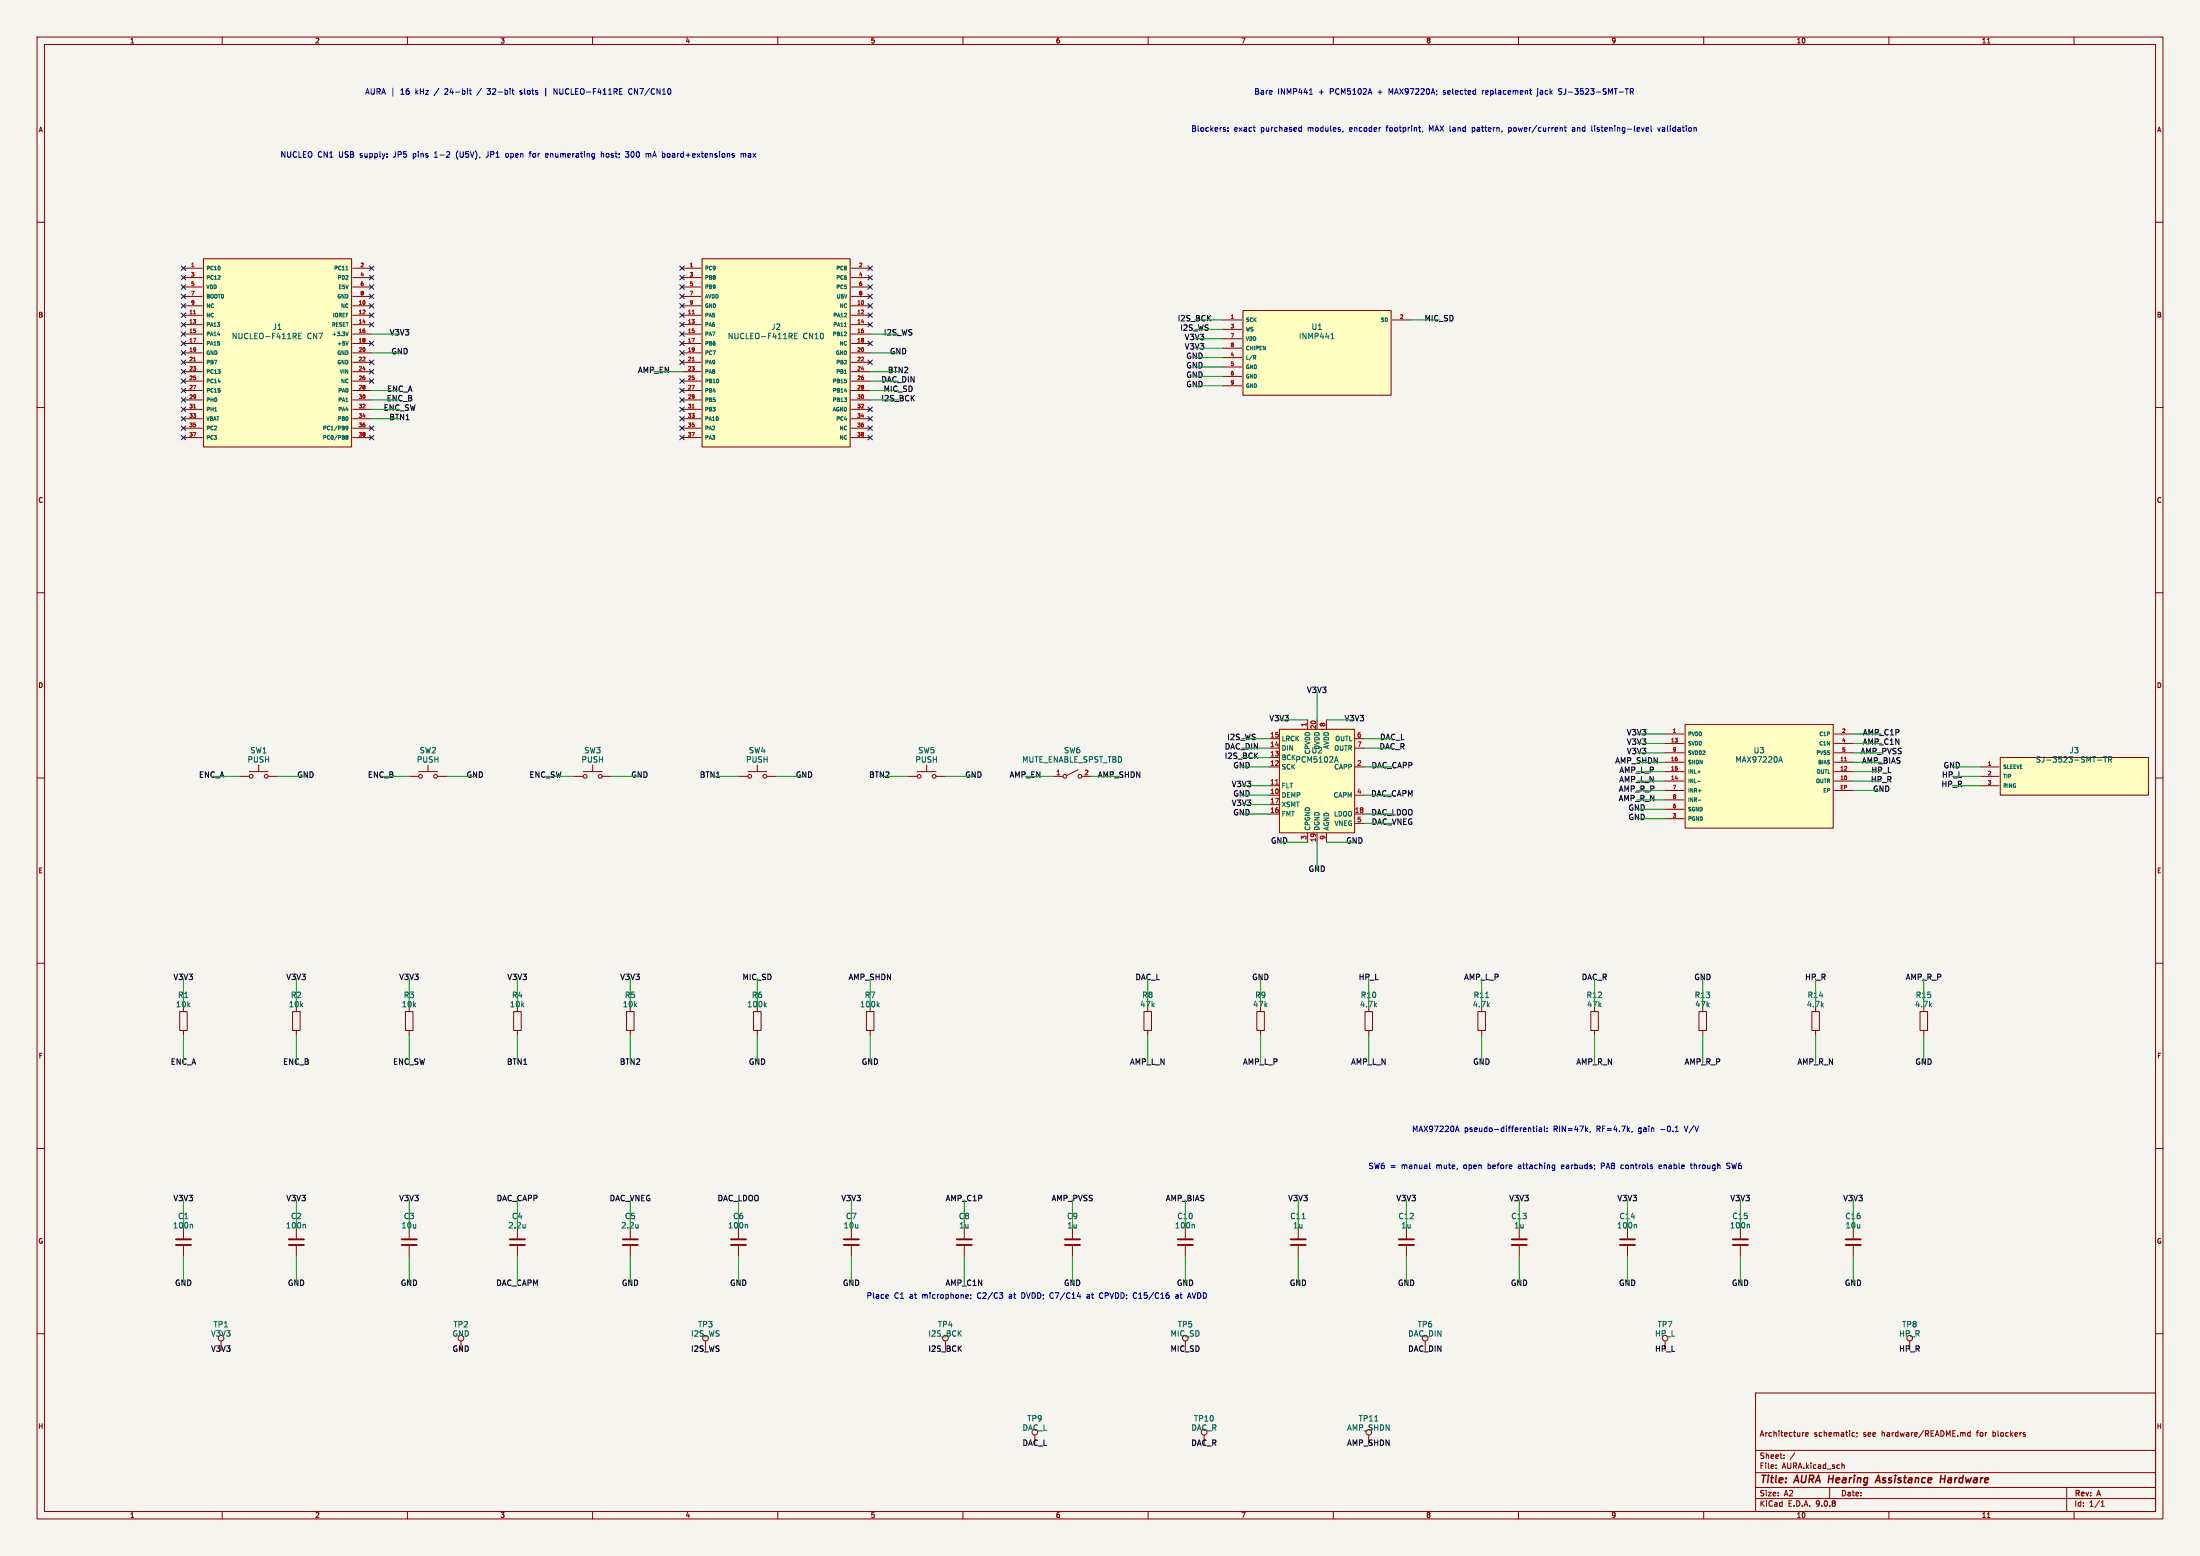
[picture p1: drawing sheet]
<svg xmlns="http://www.w3.org/2000/svg" width="594mm" height="420mm" viewBox="0 0 594 420" stroke-linecap="round" stroke-linejoin="round" font-family="sans-serif">
<path d="M0 0h594v420h-594z" fill="#f5f4ef" stroke="#f5f4ef" stroke-width=".27"/>
<g fill="none" stroke="#840000" stroke-width=".27">
<path d="M10 10h574v400h-574zM12 12h570v396h-570zM60 10v2M110 10v2M160 10v2M210 10v2M260 10v2M310 10v2M360 10v2M410 10v2M460 10v2M510 10v2"/>
<path d="M536.6 11.6h.7M560 10v2M10 60h2M582 60h2M10 110h2M582 110h2M10 160h2M582 160h2M10 210h2M582 210h2M10 260h2M458.7 273.1h2.1v5h-2.1z"/>
<path d="M459.7 271.8v1.3M459.7 278.1v1.3M489.2 273.1h2v5h-2zM490.2 271.8v1.3M490.2 278.1v1.3M518.4 273.1h2v5h-2zM519.4 271.8v1.3M519.4 278.1v1.3M582 260h2M10 310h2M582 310h2M199.4 331.5v2.8"/>
<path d="M199.4 336.3v2.8M410.2 331.5v2.8M410.2 336.3v2.8M10 360h2M190.5 362v2.5M474 376h108v32h-108zM582 360h2M474 397.5h108M474 391.5h108M479.5 396.2v.2M479.5 395.4v.2M481.7 393.5v.2"/>
<path d="M481.7 392.7v.2M484.6 392.1l-1.3 1.9M487.1 386.7l-.4 .1M487.5 387.2l.7-.2v-.3h-.5l-.2 .2 .1 .7h.6M497.3 395.5l.6-.1 .1 1M500.2 386.7h.5M500.2 387.6h.5M501.4 386.7v.2M501.5 387.6l-.2 .3M530.4 386.7l.2 .2v.8M532 386.7h-.5l-.3 .3 .2 .6h.6M532 386.2v1.5"/>
<path d="M546.8 387.2v.4M60 408v2M110 408v2M160 408v2M210 408v2M260 408v2M310 408v2M360 408v2M410 408v2M460 408v2M474 404.5h108M474 401.5h108"/>
<path d="M494 401.5v3M510 408v2M536.6 409.6h.7M558 401.5v6.5M560 408v2M567.3 406.6h.9M567.3 405.5l.4-.4v1.5"/>
</g>
<path d="M506.6 399.6h.9M524 399.1h1.1M524.1 398.2l-.3 2M525.2 398.2l-.2 2M506.3 400.2l.9-2 .4 2" fill="none" stroke="#840000" stroke-width=".4"/>
<path d="M197.4 334.5h4M197.4 336h4M408.2 334.5h4M408.2 336h4" fill="none" stroke="#840000" stroke-width=".51"/>
<path d="M201.6 330.5l.3 .2v.8" fill="none" stroke="#006464" stroke-width=".27"/>
<path d="M54.9 69.9h40v50.8h-40z" fill="#ffffc2"/>
<g fill="none" stroke="#840000" stroke-width=".27">
<path d="M49.5 72.4h5.1M49.5 74.9h5.1M49.5 77.5h5.1M54.9 69.9h40v50.8h-40zM95.2 72.4h5.1M95.2 74.9h5.1M95.2 77.5h5.1M49.5 80h5.1M49.5 82.6h5.1M49.5 85.1h5.1M49.5 87.6h5.1M49.5 90.2h5.1"/>
<path d="M49.5 92.7h5.1M49.5 95.3h5.1M49.5 97.8h5.1M95.2 80h5.1M95.2 82.6h5.1M95.2 85.1h5.1M95.2 87.6h5.1M95.2 90.2h5.1M95.2 92.7h5.1M95.2 95.3h5.1M95.2 97.8h5.1M49.5 100.3h5.1"/>
<path d="M49.5 102.9h5.1M49.5 105.4h5.1M49.5 108h5.1M49.5 110.5h5.1M49.5 113h5.1M49.5 115.6h5.1M49.5 118.1h5.1M95.2 100.3h5.1M95.2 102.9h5.1M95.2 105.4h5.1M95.2 108h5.1M95.2 110.5h5.1"/>
<path d="M95.2 113h5.1M95.2 115.6h5.1M95.2 118.1h5.1M170.2 331.5v2.8M170.2 336.3v2.8M439.4 331.5v2.8M439.4 336.3v2.8"/>
</g>
<path d="M52.3 84.7h.5M52.3 97.4h.5M52.3 110.1h.5" fill="none" stroke="#a90000" stroke-width=".27"/>
<g fill="none" stroke="#006464" stroke-width=".27">
<path d="M93.4 72.8h.5M80.6 90.7h.5M81.4 89.9h-.8v1.5h.8M93.4 89.6l.3 1 .3-1M94 92.2l-.3 1M93.4 117.8h.1M93.4 117.8l.2 .2M93.4 117.8l.2-.2 .3 .2M93.6 118l-.2 .2 .2 .4 .3-.2-.1-.4M93.6 118h.2M93.9 115.5l-.4 .1-.1-.5 .4-.1 .1 .2v.6l-.4 .2M93.9 117.8h.1"/>
<path d="M93.9 117.8l-.1 .2M441.7 330.5l.2 .2v.8"/>
</g>
<path d="M168.1 334.5h4.1M168.1 336h4.1M437.4 334.5h4.1M437.4 336h4.1" fill="none" stroke="#840000" stroke-width=".51"/>
<path d="M345.4 196.9h20.4v27.9h-20.4z" fill="#ffffc2"/>
<g fill="none" stroke="#840000" stroke-width=".27">
<path d="M342.9 199.4h2.5M345.4 196.9h20.4v27.9h-20.4zM353.1 194.3v2.6M355.6 194.3v2.6M358.1 194.3v2.6M365.8 199.4h2.5M342.9 201.9h2.5M342.9 204.5h2.5M342.9 207h2.5M342.9 212.1h2.5M342.9 214.6h2.5M342.9 217.2h2.5"/>
<path d="M342.9 219.7h2.5M365.8 201.9h2.5M365.8 207h2.5M365.8 214.6h2.5M365.8 219.7h2.5M353.1 224.8v2.5M355.6 224.8v2.5M358.1 224.8v2.5M365.8 222.3h2.5M138.7 273.1h2v5h-2zM139.7 271.8v1.3M139.7 278.1v1.3"/>
<path d="M169.2 273.1h2v5h-2zM170.2 271.8v1.3M170.2 278.1v1.3M339.3 273.1h2.1v5h-2.1zM340.4 271.8v1.3M340.4 278.1v1.3M368.6 273.1h2v5h-2zM369.6 271.8v1.3M369.6 278.1v1.3M139.7 331.5v2.8M139.7 336.3v2.8"/>
</g>
<path d="M344.4 211.7h.7" fill="none" stroke="#a90000" stroke-width=".27"/>
<path d="M360.5 205.3h.7M360.8 204.2l.5 1.5" fill="none" stroke="#006464" stroke-width=".27"/>
<path d="M137.7 334.5h4M137.7 336h4" fill="none" stroke="#840000" stroke-width=".51"/>
<path d="M540.1 204.5h40v10.1h-40z" fill="#ffffc2"/>
<g fill="none" stroke="#840000" stroke-width=".27">
<path d="M64.8 209.6h2.5M67.3 208.3h5.1M69.8 206.5v1.8M72.4 209.6h2.5M110.5 209.6h2.5M113 208.3h5.1M115.6 206.5v1.8M118.1 209.6h2.5M154.9 209.6h2.6M157.5 208.3h5.1M160 206.5v1.8M162.6 209.6h2.5"/>
<path d="M199.4 209.6h2.5M201.9 208.3h5.1M204.5 206.5v1.8M207 209.6h2.5M245.1 209.6h2.5M247.6 208.3h5.1M250.2 206.5v1.8M252.7 209.6h2.6M534.7 207h5M534.7 209.6h5M534.7 212.1h5M540.1 204.5h40v10.1h-40z"/>
<path d="M379.7 331.5v2.8M379.7 336.3v2.8M449.6 362v2.5"/>
<circle cx="67.8" cy="209.6" r=".51"/>
<circle cx="71.9" cy="209.6" r=".51"/>
<circle cx="113.5" cy="209.6" r=".51"/>
<circle cx="117.6" cy="209.6" r=".51"/>
<circle cx="158" cy="209.6" r=".51"/>
<circle cx="162.1" cy="209.6" r=".51"/>
<circle cx="202.4" cy="209.6" r=".51"/>
<circle cx="206.5" cy="209.6" r=".51"/>
<circle cx="248.2" cy="209.6" r=".51"/>
<circle cx="252.2" cy="209.6" r=".51"/>
</g>
<path d="M566.3 205.2h1.2M568 204.2h.8M568.4 204.2v1.5M569.3 205h.7l.1-.6-.8-.2v1.5M569.7 205l.5 .7" fill="none" stroke="#006464" stroke-width=".27"/>
<path d="M377.7 334.5h4.1M377.7 336h4.1" fill="none" stroke="#840000" stroke-width=".51"/>
<path d="M189.6 69.9h39.9v50.8h-39.9z" fill="#ffffc2"/>
<g fill="none" stroke="#840000" stroke-width=".27">
<path d="M184.1 72.4h5.1M184.1 74.9h5.1M184.1 77.5h5.1M189.6 69.9h39.9v50.8h-39.9zM229.9 72.4h5M229.9 74.9h5M229.9 77.5h5M184.1 80h5.1M184.1 82.6h5.1M184.1 85.1h5.1M184.1 87.6h5.1M184.1 90.2h5.1"/>
<path d="M184.1 92.7h5.1M184.1 95.3h5.1M184.1 97.8h5.1M229.9 80h5M229.9 82.6h5M229.9 85.1h5M229.9 87.6h5M229.9 90.2h5M229.9 92.7h5M229.9 95.3h5M229.9 97.8h5M184.1 100.3h5.1"/>
<path d="M184.1 102.9h5.1M184.1 105.4h5.1M184.1 108h5.1M184.1 110.5h5.1M184.1 113h5.1M184.1 115.6h5.1M184.1 118.1h5.1M229.9 100.3h5M229.9 102.9h5M229.9 105.4h5M229.9 108h5M229.9 110.5h5"/>
<path d="M229.9 113h5M229.9 115.6h5M229.9 118.1h5M284.5 209.6h2.5M291.1 207.8l-3.1 1.5M292.1 209.6h2.5M399 273.1h2.1v5h-2.1zM400 271.8v1.3M400 278.1v1.3M429.5 273.1h2v5h-2zM430.5 271.8v1.3M430.5 278.1v1.3"/>
<path d="M320 362v2.5M384.8 362v2.5M279.4 387.4v2.5M325.1 387.4v2.5"/>
<circle cx="287.5" cy="209.6" r=".51"/>
<circle cx="291.6" cy="209.6" r=".51"/>
</g>
<path d="M186.9 84.7h.6M186.9 97.4h.6M186.9 110.1h.6" fill="none" stroke="#a90000" stroke-width=".27"/>
<path d="M214.5 90.7h.5M215.3 89.9h-.8v1.5h.8M227.9 90.6h.7M228 88.1h.6M228.5 89.7v.4M227.9 107.4h.7l-.4 .4M228 100.8h.6M228 105.5h.6M228.5 102.8v.4M228.5 107.9v.4" fill="none" stroke="#006464" stroke-width=".27"/>
<path d="M455 195.6h40v27.9h-40z" fill="#ffffc2"/>
<g fill="none" stroke="#840000" stroke-width=".27">
<path d="M449.6 198.1h5.1M455 195.6h40v27.9h-40zM495.3 198.1h5.1M449.6 200.7h5.1M449.6 203.2h5.1M449.6 205.7h5.1M449.6 208.3h5.1M449.6 210.8h5.1M449.6 213.4h5.1M449.6 215.9h5.1M449.6 218.4h5.1M495.3 200.7h5.1"/>
<path d="M495.3 203.2h5.1M495.3 205.7h5.1M495.3 208.3h5.1M495.3 210.8h5.1M495.3 213.4h5.1M449.6 221h5.1M48.5 273.1h2v5h-2zM49.5 271.8v1.3M49.5 278.1v1.3M79 273.1h2v5h-2zM80 271.8v1.3M80 278.1v1.3"/>
<path d="M109.5 273.1h2v5h-2zM110.5 271.8v1.3M110.5 278.1v1.3M203.5 273.1h2v5h-2zM204.5 271.8v1.3M204.5 278.1v1.3M233.9 273.1h2.1v5h-2.1zM234.9 271.8v1.3M234.9 278.1v1.3M49.5 331.5v2.8M49.5 336.3v2.8M80 331.5v2.8"/>
<path d="M80 336.3v2.8M260.3 331.5v2.8M260.3 336.3v2.8M289.6 331.5v2.8M289.6 336.3v2.8M320 331.5v2.8M320 336.3v2.8M469.9 331.5v2.8M469.9 336.3v2.8M500.4 331.5v2.8M500.4 336.3v2.8M59.7 362v2.5"/>
<path d="M515.6 362v2.5M369.6 387.4v2.5"/>
<circle cx="59.7" cy="361.2" r=".76"/>
</g>
<g fill="none" stroke="#006464" stroke-width=".27">
<path d="M458.3 208.4h.8M458.3 210.9h.8M458.5 216h.8M480.4 205.3h.7M480.8 204.2l.5 1.5M206.5 271.2l.4 .6M206.9 270.8l-.5 .5M237 271.2l.4 .6M237.4 270.8l-.6 .5M51.8 330.5l.2 .2v.8M82.3 330.5l.2 .2v.8M322.3 330.5l.2 .2v.8"/>
<path d="M472.2 330.5l.2 .2v.8"/>
</g>
<path d="M498 205.4h.6" fill="none" stroke="#a90000" stroke-width=".27"/>
<g fill="none" stroke="#840000" stroke-width=".51">
<path d="M47.5 334.5h4.1M47.5 336h4.1M78 334.5h4M78 336h4M258.3 334.5h4.1M258.3 336h4.1M287.5 334.5h4.1M287.5 336h4.1M318 334.5h4.1M318 336h4.1M467.9 334.5h4M467.9 336h4"/>
<path d="M498.3 334.5h4.1M498.3 336h4.1"/>
</g>
<path d="M335.6 83.8h40v22.9h-40z" fill="#ffffc2"/>
<g fill="none" stroke="#840000" stroke-width=".27">
<path d="M330.2 86.4h5.1M330.2 88.9h5.1M330.2 91.4h5.1M330.2 94h5.1M330.2 96.5h5.1M330.2 99.1h5.1M335.6 83.8h40v22.9h-40zM375.9 86.4h5.1M330.2 101.6h5.1M330.2 104.1h5.1M308.9 273.1h2v5h-2zM309.9 271.8v1.3"/>
<path d="M309.9 278.1v1.3M110.5 331.5v2.8M110.5 336.3v2.8M229.9 331.5v2.8M229.9 336.3v2.8M350.5 331.5v2.8M350.5 336.3v2.8M124.5 362v2.5M255.3 362v2.5"/>
<circle cx="124.5" cy="361.2" r=".76"/>
</g>
<path d="M338.7 96.5l.4 .5M338.9 96h.1M339 96v.1M339 96.1l-.1 .4M359.3 91.4h.9M359.6 90.2l.2-.3v1.5" fill="none" stroke="#006464" stroke-width=".27"/>
<path d="M108.5 334.5h4M108.5 336h4M227.8 334.5h4.1M227.8 336h4.1M348.5 334.5h4.1M348.5 336h4.1" fill="none" stroke="#840000" stroke-width=".51"/>
<g fill="none" stroke="#009600" stroke-width=".27">
<path d="M100.3 95.3h7.6M100.3 90.2h7.6M234.9 95.3h7.7M234.9 90.2h7.7M322.6 86.4h7.6M322.6 91.4h7.6M322.6 94h7.6M322.6 96.5h7.6M322.6 99.1h7.6M322.6 88.9h7.6M381 86.4h7.6M100.3 105.4h7.6"/>
<path d="M100.3 108h7.6M100.3 110.5h7.6M100.3 113h7.6M176.5 100.3h7.6M234.9 105.4h7.7M234.9 108h7.7M234.9 100.3h7.7M234.9 102.9h7.7M322.6 101.6h7.6M322.6 104.1h7.6M335.3 199.4h7.6M345.4 194.3h7.7"/>
<path d="M355.6 186.7v7.6M358.1 194.3h7.7M368.3 199.4h7.6M442 198.1h7.6M500.4 198.1h7.6M57.1 209.6h7.7M74.9 209.6h7.6M102.9 209.6h7.6M120.6 209.6h7.7M147.3 209.6h7.6M165.1 209.6h7.6M191.8 209.6h7.6"/>
<path d="M209.5 209.6h7.7M237.5 209.6h7.6M255.3 209.6h7.6M276.9 209.6h7.6M294.6 209.6h7.7M335.3 212.1h7.6M335.3 207h7.6M335.3 214.6h7.6M335.3 201.9h7.6M335.3 219.7h7.6M335.3 204.5h7.6M335.3 217.2h7.6"/>
<path d="M368.3 207h7.6M368.3 214.6h7.6M368.3 201.9h7.6M368.3 219.7h7.6M442 208.3h7.6M442 210.8h7.6M442 213.4h7.6M442 215.9h7.6M442 218.4h7.6M442 200.7h7.6M442 203.2h7.6M442 205.7h7.6"/>
<path d="M500.4 208.3h7.6M500.4 210.8h7.6M500.4 213.4h7.6M500.4 200.7h7.6M500.4 203.2h7.6M500.4 205.7h7.6M527 209.6h7.7M527 212.1h7.7M527 207h7.7M345.4 227.3h7.7M355.6 227.3v7.7M358.1 227.3h7.7"/>
<path d="M368.3 222.3h7.6M442 221h7.6M49.5 264.2v7.6M49.5 279.4v7.6M80 264.2v7.6M80 279.4v7.6M110.5 264.2v7.6M110.5 279.4v7.6M139.7 264.2v7.6M139.7 279.4v7.6M170.2 264.2v7.6M170.2 279.4v7.6"/>
<path d="M204.5 264.2v7.6M204.5 279.4v7.6M234.9 264.2v7.6M234.9 279.4v7.6M309.9 264.2v7.6M309.9 279.4v7.6M340.4 264.2v7.6M340.4 279.4v7.6M369.6 264.2v7.6M369.6 279.4v7.6M400 264.2v7.6M400 279.4v7.6"/>
<path d="M430.5 264.2v7.6M430.5 279.4v7.6M459.7 264.2v7.6M459.7 279.4v7.6M490.2 264.2v7.6M490.2 279.4v7.6M519.4 264.2v7.6M519.4 279.4v7.6M49.5 323.9v7.6M49.5 339.1v7.6M80 323.9v7.6M80 339.1v7.6"/>
<path d="M110.5 323.9v7.6M110.5 339.1v7.6M139.7 323.9v7.6M139.7 339.1v7.6M170.2 323.9v7.6M170.2 339.1v7.6M199.4 323.9v7.6M199.4 339.1v7.6M229.9 323.9v7.6M229.9 339.1v7.6M260.3 323.9v7.6M260.3 339.1v7.6"/>
<path d="M289.6 323.9v7.6M289.6 339.1v7.6M320 323.9v7.6M320 339.1v7.6M350.5 323.9v7.6M350.5 339.1v7.6M379.7 323.9v7.6M379.7 339.1v7.6M410.2 323.9v7.6M410.2 339.1v7.6M439.4 323.9v7.6M439.4 339.1v7.6"/>
<path d="M469.9 323.9v7.6M469.9 339.1v7.6M500.4 323.9v7.6M500.4 339.1v7.6"/>
</g>
<g fill="none" stroke="#000084" stroke-width=".27">
<path d="M48.9 76.9l1.2 1.2M48.9 71.8l1.2 1.2M48.9 74.3l1.2 1.2M48.9 79.4l1.2 1.2M50.1 76.9l-1.2 1.2M50.1 71.8l-1.2 1.2M50.1 74.3l-1.2 1.2M50.1 79.4l-1.2 1.2M99.7 71.8l1.2 1.2M99.7 74.3l1.2 1.2M99.7 76.9l1.2 1.2M99.7 79.4l1.2 1.2"/>
<path d="M100.9 71.8l-1.2 1.2M100.9 74.3l-1.2 1.2M100.9 76.9l-1.2 1.2M100.9 79.4l-1.2 1.2M183.5 71.8l1.3 1.2M183.5 74.3l1.3 1.2M183.5 79.4l1.3 1.2M183.5 76.9l1.3 1.2M184.8 71.8l-1.3 1.2M184.8 74.3l-1.3 1.2M184.8 79.4l-1.3 1.2M184.8 76.9l-1.3 1.2"/>
<path d="M234.3 76.9l1.3 1.2M234.3 79.4l1.3 1.2M234.3 74.3l1.3 1.2M234.3 71.8l1.3 1.2M235.6 76.9l-1.3 1.2M235.6 79.4l-1.3 1.2M235.6 74.3l-1.3 1.2M235.6 71.8l-1.3 1.2M48.9 81.9l1.2 1.3M48.9 84.5l1.2 1.2M48.9 87l1.2 1.2M48.9 89.6l1.2 1.2"/>
<path d="M48.9 99.7l1.2 1.2M48.9 97.2l1.2 1.2M48.9 94.6l1.2 1.3M48.9 92.1l1.2 1.2M50.1 81.9l-1.2 1.3M50.1 84.5l-1.2 1.2M50.1 87l-1.2 1.2M50.1 89.6l-1.2 1.2M50.1 99.7l-1.2 1.2M50.1 97.2l-1.2 1.2M50.1 94.6l-1.2 1.3M50.1 92.1l-1.2 1.2"/>
<path d="M99.7 81.9l1.2 1.3M99.7 84.5l1.2 1.2M99.7 87l1.2 1.2M99.7 92.1l1.2 1.2M99.7 97.2l1.2 1.2M99.7 99.7l1.2 1.2M100.9 81.9l-1.2 1.3M100.9 84.5l-1.2 1.2M100.9 87l-1.2 1.2M100.9 92.1l-1.2 1.2M100.9 97.2l-1.2 1.2M100.9 99.7l-1.2 1.2"/>
<path d="M183.5 97.2l1.3 1.2M183.5 94.6l1.3 1.3M183.5 92.1l1.3 1.2M183.5 89.6l1.3 1.2M183.5 87l1.3 1.2M183.5 81.9l1.3 1.3M183.5 84.5l1.3 1.2M184.8 97.2l-1.3 1.2M184.8 94.6l-1.3 1.3M184.8 92.1l-1.3 1.2M184.8 89.6l-1.3 1.2M184.8 87l-1.3 1.2"/>
<path d="M184.8 81.9l-1.3 1.3M184.8 84.5l-1.3 1.2M234.3 81.9l1.3 1.3M234.3 97.2l1.3 1.2M234.3 92.1l1.3 1.2M234.3 87l1.3 1.2M234.3 84.5l1.3 1.2M235.6 81.9l-1.3 1.3M235.6 97.2l-1.3 1.2M235.6 92.1l-1.3 1.2M235.6 87l-1.3 1.2M235.6 84.5l-1.3 1.2"/>
<path d="M48.9 104.8l1.2 1.2M48.9 107.3l1.2 1.3M48.9 109.9l1.2 1.2M48.9 112.4l1.2 1.2M48.9 115l1.2 1.2M48.9 117.5l1.2 1.2M48.9 102.3l1.2 1.2M50.1 104.8l-1.2 1.2M50.1 107.3l-1.2 1.3M50.1 109.9l-1.2 1.2M50.1 112.4l-1.2 1.2M50.1 115l-1.2 1.2"/>
<path d="M50.1 117.5l-1.2 1.2M50.1 102.3l-1.2 1.2M99.7 115l1.2 1.2M99.7 102.3l1.2 1.2M99.7 117.5l1.2 1.2M100.9 115l-1.2 1.2M100.9 102.3l-1.2 1.2M100.9 117.5l-1.2 1.2M183.5 117.5l1.3 1.2M183.5 112.4l1.3 1.2M183.5 115l1.3 1.2M183.5 109.9l1.3 1.2"/>
<path d="M183.5 102.3l1.3 1.2M183.5 104.8l1.3 1.2M183.5 107.3l1.3 1.3M184.8 117.5l-1.3 1.2M184.8 112.4l-1.3 1.2M184.8 115l-1.3 1.2M184.8 109.9l-1.3 1.2M184.8 102.3l-1.3 1.2M184.8 104.8l-1.3 1.2M184.8 107.3l-1.3 1.3M234.3 109.9l1.3 1.2M234.3 112.4l1.3 1.2"/>
<path d="M234.3 115l1.3 1.2M234.3 117.5l1.3 1.2M235.6 109.9l-1.3 1.2M235.6 112.4l-1.3 1.2M235.6 115l-1.3 1.2M235.6 117.5l-1.3 1.2"/>
</g>
<g fill="none" stroke="#0000c2" stroke-width=".27">
<path d="M126.7 24.4h.6M126.9 23.9v1.3l.4 .2M131.5 23.9h.9M131.5 25.3l.2 .1M138.2 24.4h.6M138.4 23.9v1.3l.4 .2M140.4 25.4h.4M140.8 24.4l-.4 .3v.2h.4M147.4 23.8v2.1M149.6 25.4v-1.5l.8 1.5M170.6 24a.7 .7 0 0 0-.9 .7 .7 .7 0 0 0 .9 .7M330.5 34.9l.4 .1v.2l-.5 .2"/>
<path d="M330.5 34.4l.4 .1M331.6 35.3v.1M331.6 34.5v.2M338.4 34.4h.5M338.8 35.4h.1M350.8 35.4h.6M350.8 34.5h.6M351.4 33.9v1.5M353.5 25.4h.9M362.6 35.4l-.1 .3M383 34.4h.6M383.4 35.4h.2"/>
<path d="M384.1 35.4l-.1 .3M397.5 35.4h.4M397.5 34.4v1.5M397.9 34.4l-.4 .1M400.3 24.4v1M400.4 24.5l-.1 .2M407.4 35.4h.4M407.4 34.4v1.5M407.8 34.4l-.4 .1M413 24.4h.5M413.2 23.9v1.3l.3 .2M415.2 23.9v.2"/>
<path d="M415.2 24.4v1.3l-.3 .2M420.8 25.4h.6M421.5 23.9h-.4l-.3 .3 .2 .4 .4 .1M421.8 34.5l.1 .9M422.4 34.4h.5M422.6 33.9v1.3l.3 .2M424.6 34.5h.5M425.1 34.9l-.6 .2 .1 .3h.5M429.8 35.2l.2 .2M438.8 23.9h.9M439.3 23.9v1.5M440.2 24.7h.7l.1-.6-.8-.2v1.5"/>
<path d="M440.5 24.7l.5 .7M444.4 34.9l.7-.1v-.3l-.5-.1-.2 .3 .1 .7h.6M445.8 33.9v1.3l.2 .2M447.6 34.4l.3 1 .4-1M104.5 42.3v.1M104.5 41.5v.2M117.3 42.4h.8M117.4 41.3l-.1 .1M123.4 41.2l-.2 .5 .2 .9M131.6 42.4h-.4M137 41.4l-.5 .3 .1 .6 .4 .1M142.9 41.4h.5"/>
<path d="M143.4 40.9l-.3 .3v1.2M147.4 42.4h.5M147.4 41.5l.4-.1 .2 .4-.7 .1M162.4 41.6l.5-.1 .1 .9M162.4 40.9v1.5M168.9 40.9h.9l-.5 .6 .4 .2v.6l-.2 .1-.6-.1M174.6 41.4l.5 .3M175.1 41.7v.7M175.6 41.5l-.3-.1-.2 .3M197.9 41.9l.3 .1 .1 .2-.5 .2M197.9 41.4l.3 .1M200.1 41.6l.4-.2 .2 .3"/>
<path d="M200.1 41.4v1M200.7 41.7l.2-.3 .4 .1 .1 .9M200.7 41.7v.7M386 313.9v1.3l.2 .2M393.1 305h.7M393.5 303.9l.5 1.5M413.8 304.4h.6M414 303.9v1.3l.4 .2M414.9 303.9v.2M414.9 304.4v1M415.6 304.5h.6v.9M416.2 304.8l-.7 .3 .2 .3h.5"/>
<path d="M417 303.9v1.3l.2 .2M417.7 305.3v.1M417.7 304.5v.2M419.4 314.4l.4 .1M419.8 314.4v1.3l-.3 .2M419.8 315.4h-.4M421.8 314.4l-.2 .3v.5l.2 .2M422.3 314.8l-.7 .1M429.4 305.4l-.2 .3M432.4 314.7h.5M432.9 313.9h-.5v1.5M437.7 315.3l.5 .1"/>
<path d="M438.2 314.4l-.5 .2M440.7 305.4l-.2 .3M448.6 314.5l-.5-.1-.2 .3 .1 .7h.6M448.6 314.8l-.7 .1M452.3 305.4h.9M452.6 304.2l.1-.3v1.5M454.8 303.9l.4 1.5M456.4 314.4h.5M456.6 313.9v1.3l.3 .2M467.1 314l-.8 .1v.4l.6 .3 .2 .4-.3 .2h-.6M239.7 349.4l.2 .4-.7 .1M239.8 350.4h-.1"/>
<path d="M261 349.4l.4 .1 .1 .3-.8 .1M261.4 350.4h-.4M262.1 349.5v.2M262.2 350.4l-.2 .3M269.8 348.9h.9l-.5 .6M270.7 349.7v.6M294 349.4l-.5 .1M294 349.9l-.5 .2v.3h.5M297.3 348.9a.81 .81 0 0 0-.5 .8 .81 .81 0 0 0 .5 .7M317.5 349.5l.4-.1 .2 .3M318.1 349.8l-.7 .3 .2 .3h.5M320.8 350h.7"/>
<path d="M321.1 348.9l.5 1.5"/>
</g>
<g font-size="2.8" fill="#840000">
<text x="475" y="400.9">Title:</text>
<text x="484.7" y="400.9">AURA Hearing</text>
<text x="508.3" y="400.9">Assistance</text>
<text x="526.3" y="400.9">Hardware</text>
</g>
<g font-size="2.1" fill="#0000c2">
<text x="98.5" y="25.7">AURA |</text>
<text x="108.2" y="25.7">16</text>
<text x="112.3" y="25.7">kHz</text>
<text x="117.6" y="25.7">/</text>
<text x="120.5" y="25.7">24-bit</text>
<text x="129.4" y="25.7">/</text>
<text x="132.3" y="25.7">32-bit</text>
<text x="141.3" y="25.7">slots</text>
<text x="150.7" y="25.7">NUCLEO-F411RE</text>
<text x="171.1" y="25.7">CN7/CN10</text>
<text x="338.6" y="25.7">Bare</text>
<text x="345" y="25.7">INMP441</text>
<text x="356.1" y="25.7">+</text>
<text x="359.2" y="25.7">PCM5102A</text>
<text x="372.2" y="25.7">+</text>
<text x="375.4" y="25.7">MAX97220A;</text>
<text x="390.3" y="25.7">selected</text>
<text x="400.9" y="25.7">replacement</text>
<text x="416" y="25.7">jack</text>
<text x="421.9" y="25.7">SJ-3523-SMT-TR</text>
<text x="321.6" y="35.7">Blockers:</text>
<text x="333.2" y="35.7">exact</text>
<text x="340.5" y="35.7">purchased</text>
<text x="353.3" y="35.7">modules,</text>
<text x="364.6" y="35.7">encoder</text>
<text x="374.8" y="35.7">footprint,</text>
<text x="386.4" y="35.7">MAX land</text>
<text x="398.3" y="35.7">pattern,</text>
<text x="408.3" y="35.7">power/current</text>
<text x="425.7" y="35.7">and</text>
<text x="431.1" y="35.7">listening-level</text>
<text x="449.2" y="35.7">validation</text>
<text x="75.6" y="42.7">NUCLEO CN1</text>
<text x="91.5" y="42.7">USB</text>
<text x="97.3" y="42.7">supply:</text>
<text x="106.6" y="42.7">JP5</text>
<text x="111.9" y="42.7">pins</text>
<text x="117.9" y="42.7">1-2</text>
<text x="123.9" y="42.7">(U5V),</text>
<text x="132.2" y="42.7">JP1</text>
<text x="137.6" y="42.7">open</text>
<text x="144.2" y="42.7">for</text>
<text x="148.7" y="42.7">enumerating</text>
<text x="163.8" y="42.7">host;</text>
<text x="170.6" y="42.7">300</text>
<text x="176.2" y="42.7">mA board+extensions</text>
<text x="202.2" y="42.7">max</text>
<text x="381.2" y="305.7">MAX97220A</text>
<text x="395.3" y="305.7">pseudo-differential:</text>
<text x="419.5" y="305.7">RIN=47k,</text>
<text x="431.2" y="305.7">RF=4.7k,</text>
<text x="442.7" y="305.7">gain</text>
<text x="448.7" y="305.7">-0.1</text>
<text x="455.5" y="305.7">V/V</text>
<text x="369.4" y="315.7">SW6 =</text>
<text x="378.5" y="315.7">manual</text>
<text x="388" y="315.7">mute,</text>
<text x="395.5" y="315.7">open</text>
<text x="402.1" y="315.7">before</text>
<text x="410.5" y="315.7">attaching</text>
<text x="422.3" y="315.7">earbuds;</text>
<text x="433.2" y="315.7">PA8</text>
<text x="438.7" y="315.7">controls</text>
<text x="449.1" y="315.7">enable</text>
<text x="457.9" y="315.7">through</text>
<text x="467.7" y="315.7">SW6</text>
<text x="233.9" y="350.7">Place</text>
<text x="241.4" y="350.7">C1</text>
<text x="245.6" y="350.7">at</text>
<text x="249.1" y="350.7">microphone;</text>
<text x="264.2" y="350.7">C2/C3</text>
<text x="272.9" y="350.7">at</text>
<text x="276.4" y="350.7">DVDD; C7/C14</text>
<text x="294.4" y="350.7">at</text>
<text x="297.9" y="350.7">CPVDD; C15/C16</text>
<text x="318.8" y="350.7">at</text>
<text x="322.3" y="350.7">AVDD</text>
</g>
<g font-size="2.1" fill="#006464">
<text x="73.6" y="89.2">J1</text>
<text x="208.2" y="89.2">J2</text>
<text x="354" y="89.2">U1</text>
<text x="62.5" y="91.7">NUCLEO-F411RE</text>
<text x="82.9" y="91.7">CN7</text>
<text x="196.4" y="91.7">NUCLEO-F411RE</text>
<text x="216.8" y="91.7">CN10</text>
<text x="350.6" y="91.7">INMP441</text>
<text x="67.5" y="203.5">SW1</text>
<text x="113.2" y="203.5">SW2</text>
<text x="157.7" y="203.5">SW3</text>
<text x="202.1" y="203.5">SW4</text>
<text x="247.8" y="203.5">SW5</text>
<text x="287.2" y="203.5">SW6</text>
<text x="354" y="203.5">U2</text>
<text x="473.4" y="203.5">U3</text>
<text x="558.7" y="203.5">J3</text>
<text x="66.7" y="206">PUSH</text>
<text x="112.5" y="206">PUSH</text>
<text x="156.9" y="206">PUSH</text>
<text x="201.4" y="206">PUSH</text>
<text x="247.1" y="206">PUSH</text>
<text x="275.9" y="206">MUTE_ENABLE_SPST_TBD</text>
<text x="349.7" y="206">PCM5102A</text>
<text x="468.5" y="206">MAX97220A</text>
<text x="549.6" y="206">SJ-3523-SMT-TR</text>
<text x="48" y="269.6">R1</text>
<text x="78.5" y="269.6">R2</text>
<text x="108.9" y="269.6">R3</text>
<text x="138.2" y="269.6">R4</text>
<text x="168.6" y="269.6">R5</text>
<text x="202.9" y="269.6">R6</text>
<text x="233.4" y="269.6">R7</text>
<text x="308.3" y="269.6">R8</text>
<text x="338.8" y="269.6">R9</text>
<text x="367.3" y="269.6">R10</text>
<text x="397.8" y="269.6">R11</text>
<text x="428.3" y="269.6">R12</text>
<text x="457.5" y="269.6">R13</text>
<text x="488" y="269.6">R14</text>
<text x="517.2" y="269.6">R15</text>
<text x="47.4" y="272.1">10k</text>
<text x="77.9" y="272.1">10k</text>
<text x="108.4" y="272.1">10k</text>
<text x="137.6" y="272.1">10k</text>
<text x="168.1" y="272.1">10k</text>
<text x="201.6" y="272.1">100k</text>
<text x="232.1" y="272.1">100k</text>
<text x="307.8" y="272.1">47k</text>
<text x="338.2" y="272.1">47k</text>
<text x="367.1" y="272.1">4.7k</text>
<text x="397.6" y="272.1">4.7k</text>
<text x="428.4" y="272.1">47k</text>
<text x="457.6" y="272.1">47k</text>
<text x="487.7" y="272.1">4.7k</text>
<text x="517" y="272.1">4.7k</text>
<text x="48" y="329.3">C1</text>
<text x="78.5" y="329.3">C2</text>
<text x="108.9" y="329.3">C3</text>
<text x="138.2" y="329.3">C4</text>
<text x="168.6" y="329.3">C5</text>
<text x="197.8" y="329.3">C6</text>
<text x="228.3" y="329.3">C7</text>
<text x="258.8" y="329.3">C8</text>
<text x="288" y="329.3">C9</text>
<text x="317.8" y="329.3">C10</text>
<text x="348.3" y="329.3">C11</text>
<text x="377.5" y="329.3">C12</text>
<text x="408" y="329.3">C13</text>
<text x="437.2" y="329.3">C14</text>
<text x="467.6" y="329.3">C15</text>
<text x="498.1" y="329.3">C16</text>
<text x="46.6" y="331.8">100n</text>
<text x="77.1" y="331.8">100n</text>
<text x="108.3" y="331.8">10u</text>
<text x="137.2" y="331.8">2.2u</text>
<text x="167.6" y="331.8">2.2u</text>
<text x="196.5" y="331.8">100n</text>
<text x="227.7" y="331.8">10u</text>
<text x="258.9" y="331.8">1u</text>
<text x="288.1" y="331.8">1u</text>
<text x="317.1" y="331.8">100n</text>
<text x="349" y="331.8">1u</text>
<text x="378.3" y="331.8">1u</text>
<text x="408.7" y="331.8">1u</text>
<text x="436.5" y="331.8">100n</text>
<text x="467" y="331.8">100n</text>
<text x="498.2" y="331.8">10u</text>
<text x="57.6" y="358.5">TP1</text>
<text x="122.3" y="358.5">TP2</text>
<text x="188.4" y="358.5">TP3</text>
<text x="253.2" y="358.5">TP4</text>
<text x="317.9" y="358.5">TP5</text>
<text x="382.7" y="358.5">TP6</text>
<text x="447.5" y="358.5">TP7</text>
<text x="513.5" y="358.5">TP8</text>
<text x="56.9" y="361">V3V3</text>
<text x="122.1" y="361">GND</text>
<text x="186.5" y="361">I2S_WS</text>
<text x="250.6" y="361">I2S_BCK</text>
<text x="316" y="361">MIC_SD</text>
<text x="380.1" y="361">DAC_DIN</text>
<text x="446.8" y="361">HP_L</text>
<text x="512.7" y="361">HP_R</text>
<text x="277.3" y="383.9">TP9</text>
<text x="322.3" y="383.9">TP10</text>
<text x="366.7" y="383.9">TP11</text>
<text x="276" y="386.4">DAC_L</text>
<text x="321.6" y="386.4">DAC_R</text>
<text x="363.6" y="386.4">AMP_SHDN</text>
</g>
<g font-size="2.1" fill="#0f0f0f">
<text x="317.9" y="86.9">I2S_BCK</text>
<text x="318.6" y="89.5">I2S_WS</text>
<text x="384.5" y="86.9">MIC_SD</text>
<text x="105.2" y="90.7">V3V3</text>
<text x="105.6" y="95.8">GND</text>
<text x="238.6" y="90.7">I2S_WS</text>
<text x="240.2" y="95.8">GND</text>
<text x="319.8" y="94.5">V3V3</text>
<text x="319.8" y="92">V3V3</text>
<text x="172.2" y="100.9">AMP_EN</text>
<text x="239.7" y="100.9">BTN2</text>
<text x="320.2" y="99.6">GND</text>
<text x="320.2" y="97.1">GND</text>
<text x="104.4" y="106">ENC_A</text>
<text x="237.9" y="103.4">DAC_DIN</text>
<text x="238.5" y="106">MIC_SD</text>
<text x="320.2" y="104.7">GND</text>
<text x="320.2" y="102.2">GND</text>
<text x="103.5" y="111.1">ENC_SW</text>
<text x="104.3" y="108.5">ENC_B</text>
<text x="105" y="113.6">BTN1</text>
<text x="237.9" y="108.5">I2S_BCK</text>
<text x="352.8" y="187.3">V3V3</text>
<text x="342.6" y="194.9">V3V3</text>
<text x="363" y="194.9">V3V3</text>
<text x="330.6" y="202.5">DAC_DIN</text>
<text x="331.3" y="200">I2S_WS</text>
<text x="372.4" y="202.5">DAC_R</text>
<text x="372.5" y="200">DAC_L</text>
<text x="439.2" y="198.7">V3V3</text>
<text x="439.2" y="201.2">V3V3</text>
<text x="439.2" y="203.8">V3V3</text>
<text x="502.3" y="203.8">AMP_PVSS</text>
<text x="502.8" y="201.2">AMP_C1N</text>
<text x="502.9" y="198.7">AMP_C1P</text>
<text x="330.6" y="205">I2S_BCK</text>
<text x="332.9" y="207.6">GND</text>
<text x="370.2" y="207.6">DAC_CAPP</text>
<text x="436" y="206.3">AMP_SHDN</text>
<text x="437.1" y="208.8">AMP_L_P</text>
<text x="502.6" y="206.3">AMP_BIAS</text>
<text x="505.2" y="208.8">HP_L</text>
<text x="524.7" y="207.6">GND</text>
<text x="53.6" y="210.1">ENC_A</text>
<text x="80.2" y="210.1">GND</text>
<text x="99.3" y="210.1">ENC_B</text>
<text x="125.9" y="210.1">GND</text>
<text x="142.9" y="210.1">ENC_SW</text>
<text x="170.4" y="210.1">GND</text>
<text x="188.9" y="210.1">BTN1</text>
<text x="214.8" y="210.1">GND</text>
<text x="234.6" y="210.1">BTN2</text>
<text x="260.5" y="210.1">GND</text>
<text x="272.5" y="210.1">AMP_EN</text>
<text x="296.3" y="210.1">AMP_SHDN</text>
<text x="332.5" y="212.7">V3V3</text>
<text x="332.9" y="215.2">GND</text>
<text x="370.1" y="215.2">DAC_CAPM</text>
<text x="437" y="213.9">AMP_R_P</text>
<text x="437.1" y="211.4">AMP_L_N</text>
<text x="505.1" y="211.4">HP_R</text>
<text x="505.6" y="213.9">GND</text>
<text x="524.1" y="212.7">HP_R</text>
<text x="524.3" y="210.1">HP_L</text>
<text x="332.5" y="217.7">V3V3</text>
<text x="332.9" y="220.3">GND</text>
<text x="370.2" y="220.3">DAC_LDOO</text>
<text x="437" y="216.5">AMP_R_N</text>
<text x="439.6" y="219">GND</text>
<text x="439.6" y="221.5">GND</text>
<text x="343.1" y="227.9">GND</text>
<text x="363.4" y="227.9">GND</text>
<text x="370.3" y="222.8">DAC_VNEG</text>
<text x="353.2" y="235.5">GND</text>
<text x="46.7" y="264.7">V3V3</text>
<text x="77.2" y="264.7">V3V3</text>
<text x="107.7" y="264.7">V3V3</text>
<text x="136.9" y="264.7">V3V3</text>
<text x="167.4" y="264.7">V3V3</text>
<text x="200.4" y="264.7">MIC_SD</text>
<text x="229" y="264.7">AMP_SHDN</text>
<text x="306.5" y="264.7">DAC_L</text>
<text x="338" y="264.7">GND</text>
<text x="366.8" y="264.7">HP_L</text>
<text x="395.2" y="264.7">AMP_L_P</text>
<text x="427" y="264.7">DAC_R</text>
<text x="457.4" y="264.7">GND</text>
<text x="487.3" y="264.7">HP_R</text>
<text x="514.5" y="264.7">AMP_R_P</text>
<text x="46" y="287.6">ENC_A</text>
<text x="76.4" y="287.6">ENC_B</text>
<text x="106.1" y="287.6">ENC_SW</text>
<text x="136.8" y="287.6">BTN1</text>
<text x="167.3" y="287.6">BTN2</text>
<text x="202.1" y="287.6">GND</text>
<text x="232.6" y="287.6">GND</text>
<text x="305" y="287.6">AMP_L_N</text>
<text x="335.5" y="287.6">AMP_L_P</text>
<text x="364.7" y="287.6">AMP_L_N</text>
<text x="397.7" y="287.6">GND</text>
<text x="425.5" y="287.6">AMP_R_N</text>
<text x="454.8" y="287.6">AMP_R_P</text>
<text x="485.2" y="287.6">AMP_R_N</text>
<text x="517.1" y="287.6">GND</text>
<text x="46.7" y="324.4">V3V3</text>
<text x="77.2" y="324.4">V3V3</text>
<text x="107.7" y="324.4">V3V3</text>
<text x="134" y="324.4">DAC_CAPP</text>
<text x="164.5" y="324.4">DAC_VNEG</text>
<text x="193.7" y="324.4">DAC_LDOO</text>
<text x="227.1" y="324.4">V3V3</text>
<text x="255.2" y="324.4">AMP_C1P</text>
<text x="283.8" y="324.4">AMP_PVSS</text>
<text x="314.7" y="324.4">AMP_BIAS</text>
<text x="347.7" y="324.4">V3V3</text>
<text x="376.9" y="324.4">V3V3</text>
<text x="407.4" y="324.4">V3V3</text>
<text x="436.6" y="324.4">V3V3</text>
<text x="467.1" y="324.4">V3V3</text>
<text x="497.6" y="324.4">V3V3</text>
<text x="47.2" y="347.3">GND</text>
<text x="77.6" y="347.3">GND</text>
<text x="108.1" y="347.3">GND</text>
<text x="133.9" y="347.3">DAC_CAPM</text>
<text x="167.8" y="347.3">GND</text>
<text x="197" y="347.3">GND</text>
<text x="227.5" y="347.3">GND</text>
<text x="255.2" y="347.3">AMP_C1N</text>
<text x="287.2" y="347.3">GND</text>
<text x="317.7" y="347.3">GND</text>
<text x="348.2" y="347.3">GND</text>
<text x="377.4" y="347.3">GND</text>
<text x="407.8" y="347.3">GND</text>
<text x="437.1" y="347.3">GND</text>
<text x="467.5" y="347.3">GND</text>
<text x="498" y="347.3">GND</text>
<text x="56.9" y="365.1">V3V3</text>
<text x="122.1" y="365.1">GND</text>
<text x="186.5" y="365.1">I2S_WS</text>
<text x="250.6" y="365.1">I2S_BCK</text>
<text x="316" y="365.1">MIC_SD</text>
<text x="380.1" y="365.1">DAC_DIN</text>
<text x="446.8" y="365.1">HP_L</text>
<text x="512.7" y="365.1">HP_R</text>
<text x="276" y="390.5">DAC_L</text>
<text x="321.6" y="390.5">DAC_R</text>
<text x="363.6" y="390.5">AMP_SHDN</text>
</g>
<g font-size="2.1" fill="#840000">
<text x="475" y="388">Architecture</text>
<text x="489.7" y="388">schematic;</text>
<text x="503.1" y="388">see</text>
<text x="508.2" y="388">hardware/README.md</text>
<text x="534" y="388">for</text>
<text x="538.4" y="388">blockers</text>
<text x="475" y="394">Sheet:</text>
<text x="475" y="396.7">File:</text>
<text x="481.1" y="396.7">AURA.kicad_sch</text>
<text x="475" y="406.9">KiCad</text>
<text x="475" y="404.1">Size:</text>
<text x="481.7" y="404.1">A2</text>
<text x="482.7" y="406.9">E.D.A.</text>
<text x="490.3" y="406.9">9.0.8</text>
<text x="497" y="404.1">Date:</text>
<text x="560" y="404.3">Rev:</text>
<text x="560" y="406.9">Id:</text>
<text x="564.1" y="406.9">1/1</text>
<text x="566.4" y="404.3">A</text>
</g>
<g font-size="1.8" fill="#840000">
<text x="35" y="11.9">1</text>
<text x="85" y="11.9">2</text>
<text x="135" y="11.9">3</text>
<text x="185" y="11.9">4</text>
<text x="235" y="11.9">5</text>
<text x="285" y="11.9">6</text>
<text x="335" y="11.9">7</text>
<text x="385" y="11.9">8</text>
<text x="435" y="11.9">9</text>
<text x="485" y="11.9">10</text>
<text x="535" y="11.9">11</text>
<text x="10.3" y="35.9">A</text>
<text x="582.3" y="35.9">A</text>
<text x="10.3" y="85.9">B</text>
<text x="582.3" y="85.9">B</text>
<text x="10.3" y="135.9">C</text>
<text x="582.3" y="135.9">C</text>
<text x="10.3" y="185.9">D</text>
<text x="582.3" y="185.9">D</text>
<text x="10.3" y="235.9">E</text>
<text x="582.3" y="235.9">E</text>
<text x="10.3" y="285.9">F</text>
<text x="582.3" y="285.9">F</text>
<text x="10.3" y="335.9">G</text>
<text x="582.3" y="335.9">G</text>
<text x="10.2" y="385.9">H</text>
<text x="582.2" y="385.9">H</text>
<text x="35" y="409.9">1</text>
<text x="85" y="409.9">2</text>
<text x="135" y="409.9">3</text>
<text x="185" y="409.9">4</text>
<text x="235" y="409.9">5</text>
<text x="285" y="409.9">6</text>
<text x="335" y="409.9">7</text>
<text x="385" y="409.9">8</text>
<text x="435" y="409.9">9</text>
<text x="485" y="409.9">10</text>
<text x="535" y="409.9">11</text>
</g>
<g font-size="1.8" fill="#a90000">
<text x="352.8" y="196.3" transform="rotate(-90 352.8 196.3)">1</text>
<text x="355.3" y="196.9" transform="rotate(-90 355.3 196.9)">20</text>
<text x="357.9" y="196.3" transform="rotate(-90 357.9 196.3)">8</text>
<text x="342.9" y="199.1">15</text>
<text x="342.9" y="201.7">14</text>
<text x="366.3" y="199.1">6</text>
<text x="366.3" y="201.7">7</text>
<text x="285" y="209.3">1</text>
<text x="292.7" y="209.3">2</text>
<text x="342.9" y="204.2">13</text>
<text x="342.9" y="206.8">12</text>
<text x="366.3" y="206.8">2</text>
<text x="342.9" y="211.8">11</text>
<text x="342.9" y="214.4">10</text>
<text x="366.3" y="214.4">4</text>
<text x="342.9" y="216.9">17</text>
<text x="342.9" y="219.5">16</text>
<text x="365.7" y="219.5">18</text>
<text x="366.3" y="222">5</text>
<text x="352.8" y="226.8" transform="rotate(-90 352.8 226.8)">3</text>
<text x="355.3" y="227.4" transform="rotate(-90 355.3 227.4)">19</text>
<text x="357.9" y="226.8" transform="rotate(-90 357.9 226.8)">9</text>
</g>
<g font-size="1.8" fill="#006464">
<text x="345.9" y="200.3">LRCK</text>
<text x="345.9" y="202.8">DIN</text>
<text x="353.9" y="203.7" transform="rotate(-90 353.9 203.7)">CPVDD</text>
<text x="356.5" y="202.5" transform="rotate(-90 356.5 202.5)">DVDD</text>
<text x="359" y="202.3" transform="rotate(-90 359 202.3)">AVDD</text>
<text x="360.2" y="202.8">OUTR</text>
<text x="360.4" y="200.3">OUTL</text>
<text x="345.9" y="205.3">BCK</text>
<text x="345.9" y="207.9">SCK</text>
<text x="360.2" y="207.9">CAPP</text>
<text x="345.9" y="213">FLT</text>
<text x="345.9" y="215.5">DEMP</text>
<text x="360" y="215.5">CAPM</text>
<text x="345.9" y="218">XSMT</text>
<text x="345.9" y="220.6">FMT</text>
<text x="360.1" y="220.6">LDOO</text>
<text x="353.9" y="224.3" transform="rotate(-90 353.9 224.3)">CPGND</text>
<text x="356.5" y="224.3" transform="rotate(-90 356.5 224.3)">DGND</text>
<text x="359" y="224.3" transform="rotate(-90 359 224.3)">AGND</text>
<text x="360.2" y="223.1">VNEG</text>
</g>
<g font-size="1.4" fill="#a90000">
<text x="51.5" y="72.1">1</text>
<text x="51.5" y="74.7">3</text>
<text x="51.5" y="77.2">5</text>
<text x="97.2" y="72.1">2</text>
<text x="97.2" y="74.7">4</text>
<text x="97.2" y="77.2">6</text>
<text x="186.1" y="72.1">1</text>
<text x="186.1" y="74.7">3</text>
<text x="186.1" y="77.2">5</text>
<text x="231.8" y="72.1">2</text>
<text x="231.8" y="74.7">4</text>
<text x="231.8" y="77.2">6</text>
<text x="51.5" y="79.8">7</text>
<text x="51.5" y="82.3">9</text>
<text x="96.7" y="82.3">10</text>
<text x="97.2" y="79.8">8</text>
<text x="186.1" y="79.8">7</text>
<text x="186.1" y="82.3">9</text>
<text x="231.3" y="82.3">10</text>
<text x="231.8" y="79.8">8</text>
<text x="51" y="84.8">11</text>
<text x="51" y="87.4">13</text>
<text x="51" y="89.9">15</text>
<text x="96.7" y="84.8">12</text>
<text x="96.7" y="87.4">14</text>
<text x="96.7" y="89.9">16</text>
<text x="185.6" y="84.8">11</text>
<text x="185.6" y="87.4">13</text>
<text x="185.6" y="89.9">15</text>
<text x="231.3" y="84.8">12</text>
<text x="231.3" y="87.4">14</text>
<text x="231.3" y="89.9">16</text>
<text x="332.1" y="86.1">1</text>
<text x="332.1" y="88.6">3</text>
<text x="377.9" y="86.1">2</text>
<text x="51" y="92.5">17</text>
<text x="51" y="95">19</text>
<text x="96.7" y="92.5">18</text>
<text x="96.7" y="95">20</text>
<text x="185.6" y="92.5">17</text>
<text x="185.6" y="95">19</text>
<text x="231.3" y="92.5">18</text>
<text x="231.3" y="95">20</text>
<text x="332.1" y="91.2">7</text>
<text x="332.1" y="93.7">8</text>
<text x="51" y="97.5">21</text>
<text x="51" y="100.1">23</text>
<text x="96.7" y="97.5">22</text>
<text x="96.7" y="100.1">24</text>
<text x="185.6" y="97.5">21</text>
<text x="185.6" y="100.1">23</text>
<text x="231.3" y="97.5">22</text>
<text x="231.3" y="100.1">24</text>
<text x="332.1" y="96.3">4</text>
<text x="332.1" y="98.8">5</text>
<text x="332.1" y="101.3">6</text>
<text x="51" y="102.6">25</text>
<text x="51" y="105.2">27</text>
<text x="51" y="107.7">29</text>
<text x="96.7" y="102.6">26</text>
<text x="96.7" y="105.2">28</text>
<text x="96.7" y="107.7">30</text>
<text x="185.6" y="102.6">25</text>
<text x="185.6" y="105.2">27</text>
<text x="185.6" y="107.7">29</text>
<text x="231.3" y="102.6">26</text>
<text x="231.3" y="105.2">28</text>
<text x="231.3" y="107.7">30</text>
<text x="332.1" y="103.9">9</text>
<text x="51" y="110.2">31</text>
<text x="51" y="112.8">33</text>
<text x="96.7" y="110.2">32</text>
<text x="96.7" y="112.8">34</text>
<text x="185.6" y="110.2">31</text>
<text x="185.6" y="112.8">33</text>
<text x="231.3" y="110.2">32</text>
<text x="231.3" y="112.8">34</text>
<text x="51" y="115.3">35</text>
<text x="51" y="117.9">37</text>
<text x="96.7" y="115.3">36</text>
<text x="96.7" y="117.9">38</text>
<text x="185.6" y="115.3">35</text>
<text x="185.6" y="117.9">37</text>
<text x="231.3" y="115.3">36</text>
<text x="231.3" y="117.9">38</text>
<text x="451.5" y="197.9">1</text>
<text x="497.2" y="197.9">2</text>
<text x="451" y="200.4">13</text>
<text x="451.5" y="202.9">9</text>
<text x="497.2" y="200.4">4</text>
<text x="497.2" y="202.9">5</text>
<text x="451" y="205.5">16</text>
<text x="451" y="208">15</text>
<text x="496.8" y="205.5">11</text>
<text x="496.8" y="208">12</text>
<text x="536.6" y="206.8">1</text>
<text x="536.6" y="209.3">2</text>
<text x="451" y="210.6">14</text>
<text x="451.5" y="213.1">7</text>
<text x="451.5" y="215.6">8</text>
<text x="496.8" y="210.6">10</text>
<text x="496.8" y="213.1">EP</text>
<text x="536.6" y="211.8">3</text>
<text x="451.5" y="218.2">6</text>
<text x="451.5" y="220.7">3</text>
</g>
<g font-size="1.4" fill="#006464">
<text x="55.6" y="73.1">PC10</text>
<text x="55.6" y="75.7">PC12</text>
<text x="90.1" y="73.1">PC11</text>
<text x="91" y="75.7">PD2</text>
<text x="190.2" y="73.1">PC9</text>
<text x="190.2" y="75.7">PB8</text>
<text x="225.6" y="73.1">PC8</text>
<text x="225.6" y="75.7">PC6</text>
<text x="55.6" y="78.2">VDD</text>
<text x="55.6" y="80.7">BOOT0</text>
<text x="55.6" y="83.3">NC</text>
<text x="90.9" y="80.7">GND</text>
<text x="91.3" y="78.2">E5V</text>
<text x="91.9" y="83.3">NC</text>
<text x="190.2" y="78.2">PB9</text>
<text x="190.2" y="80.7">AVDD</text>
<text x="190.2" y="83.3">GND</text>
<text x="225.6" y="78.2">PC5</text>
<text x="225.7" y="80.7">U5V</text>
<text x="226.5" y="83.3">NC</text>
<text x="55.6" y="85.8">NC</text>
<text x="55.6" y="88.4">PA13</text>
<text x="89.5" y="88.4">RESET</text>
<text x="89.7" y="85.8">IOREF</text>
<text x="190.2" y="85.8">PA5</text>
<text x="190.2" y="88.4">PA6</text>
<text x="224.8" y="85.8">PA12</text>
<text x="224.8" y="88.4">PA11</text>
<text x="336.3" y="87.1">SCK</text>
<text x="336.3" y="89.6">WS</text>
<text x="372.7" y="87.1">SD</text>
<text x="55.6" y="90.9">PA14</text>
<text x="55.6" y="93.4">PA15</text>
<text x="55.6" y="96">GND</text>
<text x="89.5" y="90.9">+3.3V</text>
<text x="90.9" y="93.4">+5V</text>
<text x="90.9" y="96">GND</text>
<text x="190.2" y="90.9">PA7</text>
<text x="190.2" y="93.4">PB6</text>
<text x="190.2" y="96">PC7</text>
<text x="224.7" y="90.9">PB12</text>
<text x="225.5" y="96">GND</text>
<text x="226.5" y="93.4">NC</text>
<text x="336.3" y="92.2">VDD</text>
<text x="336.3" y="94.7">CHIPEN</text>
<text x="55.6" y="98.5">PB7</text>
<text x="55.6" y="101.1">PC13</text>
<text x="90.9" y="98.5">GND</text>
<text x="91.6" y="101.1">VIN</text>
<text x="190.2" y="98.5">PA9</text>
<text x="190.2" y="101.1">PA8</text>
<text x="225.6" y="98.5">PB2</text>
<text x="225.6" y="101.1">PB1</text>
<text x="336.3" y="97.2">L/R</text>
<text x="336.3" y="99.8">GND</text>
<text x="55.6" y="103.6">PC14</text>
<text x="55.6" y="106.1">PC15</text>
<text x="91.2" y="106.1">PA0</text>
<text x="91.9" y="103.6">NC</text>
<text x="190.2" y="103.6">PB10</text>
<text x="190.2" y="106.1">PB4</text>
<text x="224.7" y="103.6">PB15</text>
<text x="224.7" y="106.1">PB14</text>
<text x="336.3" y="102.3">GND</text>
<text x="336.3" y="104.9">GND</text>
<text x="55.6" y="108.7">PH0</text>
<text x="55.6" y="111.2">PH1</text>
<text x="55.6" y="113.8">VBAT</text>
<text x="91" y="113.8">PB0</text>
<text x="91.2" y="108.7">PA1</text>
<text x="91.2" y="111.2">PA4</text>
<text x="190.2" y="108.7">PB5</text>
<text x="190.2" y="111.2">PB3</text>
<text x="190.2" y="113.8">PA10</text>
<text x="224.7" y="108.7">PB13</text>
<text x="224.7" y="111.2">AGND</text>
<text x="225.6" y="113.8">PC4</text>
<text x="55.6" y="116.3">PC2</text>
<text x="55.6" y="118.8">PC3</text>
<text x="87" y="116.3">PC1/PB9</text>
<text x="87" y="118.8">PC0/PB8</text>
<text x="190.2" y="116.3">PA2</text>
<text x="190.2" y="118.8">PA3</text>
<text x="226.5" y="116.3">NC</text>
<text x="226.5" y="118.8">NC</text>
<text x="455.7" y="198.8">PVDD</text>
<text x="455.7" y="201.4">SVDD</text>
<text x="455.7" y="203.9">SVDD2</text>
<text x="490.3" y="203.9">PVSS</text>
<text x="491" y="201.4">C1N</text>
<text x="491.1" y="198.8">C1P</text>
<text x="455.7" y="206.5">SHDN</text>
<text x="455.7" y="209">INL+</text>
<text x="490.4" y="209">OUTL</text>
<text x="490.7" y="206.5">BIAS</text>
<text x="540.8" y="207.7">SLEEVE</text>
<text x="455.7" y="211.5">INL-</text>
<text x="455.7" y="214.1">INR+</text>
<text x="490.2" y="211.5">OUTR</text>
<text x="492.1" y="214.1">EP</text>
<text x="540.8" y="210.3">TIP</text>
<text x="540.8" y="212.8">RING</text>
<text x="455.7" y="216.6">INR-</text>
<text x="455.7" y="219.2">SGND</text>
<text x="455.7" y="221.7">PGND</text>
</g>
</svg>
